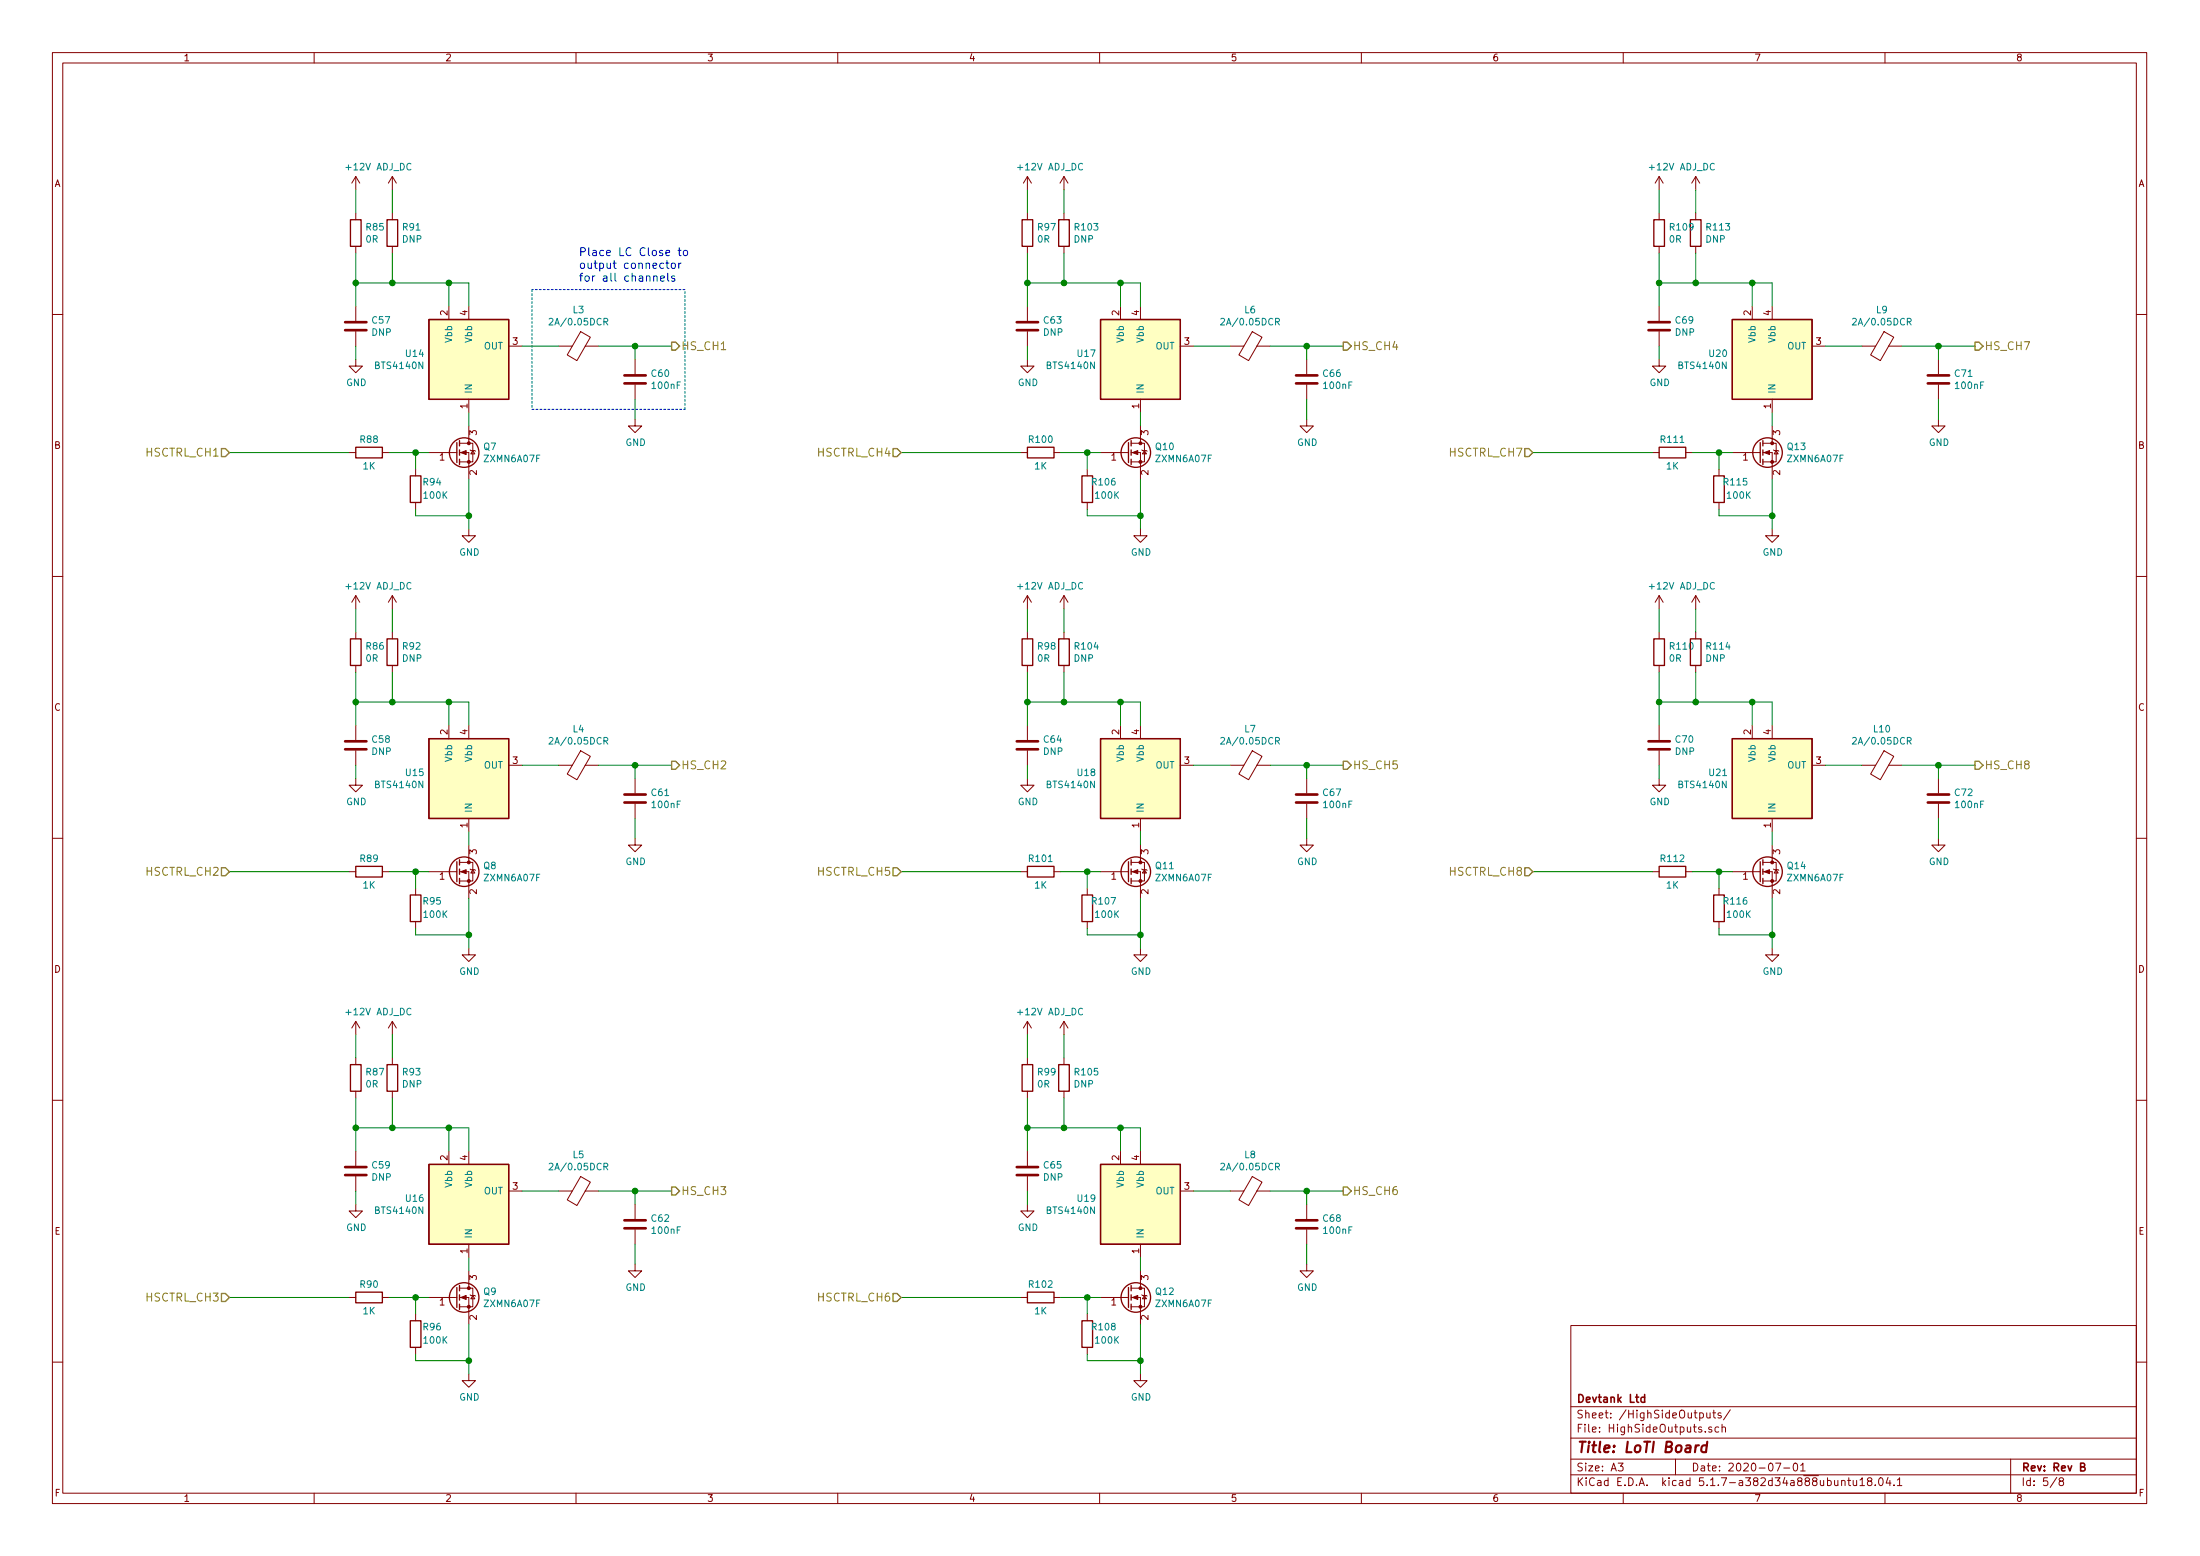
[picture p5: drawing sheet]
<svg xmlns="http://www.w3.org/2000/svg" width="420mm" height="297mm" viewBox="0 0 420 297" stroke-linecap="round" stroke-linejoin="round" font-family="sans-serif">
<g fill="none" stroke="#840000" stroke-width=".19">
<path d="M10 10h400v277h-400zM12 12h396v273.1h-396zM60 10v2M110 10v2M160 10v2M210 10v2M260 10v2M310 10v2M360 10v2M67.9 33.7v2.5M67.9 33.7l-.7 1.3M67.9 33.7l.8 1.3"/>
<path d="M74.9 33.7v2.5M74.9 33.7l-.7 1.3M74.9 33.7l.8 1.3M196.2 33.7v2.5M196.2 33.7l-.7 1.3M196.2 33.7l.8 1.3M203.2 33.7v2.5M203.2 33.7l-.8 1.3M203.2 33.7l.8 1.3M316.9 33.7v2.5M316.9 33.7l-.8 1.3M316.9 33.7l.7 1.3"/>
<path d="M323.8 33.7l-.7 1.3M323.8 33.7v2.5M323.8 33.7l.8 1.3M67.9 40.7v1.2M67.9 47v1.3M67.9 58.5v2.8M74.9 40.7v1.2M74.9 47v1.3M85.7 58.5v2.5M89.5 58.5v2.5M196.2 40.7v1.2M196.2 47v1.3"/>
<path d="M196.2 58.5v2.8M203.2 40.7v1.2M203.2 47v1.3M214 58.5v2.5M217.8 58.5v2.5M316.9 40.7v1.2M316.9 47v1.3M316.9 58.5v2.8M323.8 40.7v1.2M323.8 47v1.3M334.6 58.5v2.5M338.5 58.5v2.5"/>
<path d="M10 60h2M67.9 68.6v1.3h1.3l-1.3 1.3-1.2-1.3h1.2M67.9 63.3v2.8M89.5 76.2v2.6M97.2 66.1h2.5M106.7 66.1h2.6M110.9 63.3l1.9 1.1-2.6 4.4-1.9-1zM111.8 66.1h2.5M121.3 68.6v2.8M121.3 73.4v2.8M196.2 68.6v1.3h1.3l-1.3 1.3-1.3-1.3h1.3M196.2 63.3v2.8"/>
<path d="M217.8 76.2v2.6M225.4 66.1h2.6M234.9 66.1h2.6M239.2 63.3l1.8 1.1-2.5 4.4-1.9-1zM240 66.1h2.6M249.6 68.6v2.8M249.6 73.4v2.8M316.9 68.6v1.3h1.2l-1.2 1.3-1.3-1.3h1.3M316.9 63.3v2.8M338.5 76.2v2.6M346.1 66.1h2.5M355.6 66.1h2.6"/>
<path d="M359.8 63.3l1.9 1.1-2.6 4.4-1.8-1zM360.7 66.1h2.5M370.2 68.6v2.8M370.2 73.4v2.8M408 60h2M66.7 86.4h1.2M73 86.4h1.3M79.4 89.6v1.2M79.4 95.9v1.3M81.9 86.4h5.1M87 86.4h.2M87.8 86.4h1.7v5.1"/>
<path d="M87.8 84.6h1.7M89.5 84.6h.8v3.6h-2.5M89.5 81.3v3.3M89.8 85.9l1 .2M90.3 86l.4 .7h-.8zM121.3 80v1.3h1.3l-1.3 1.3-1.3-1.3h1.3M194.9 86.4h1.3M201.3 86.4h1.3M207.6 89.6v1.2M207.6 95.9v1.3M210.2 86.4h5.1M215.3 86.4h.2"/>
<path d="M216 86.4h1.8v5.1M216 84.6h1.8M217.8 84.6h.8v3.6h-2.6M217.8 81.3v3.3M218.1 85.9l1 .2M218.6 86l.3 .7h-.7zM249.6 80v1.3h1.2l-1.2 1.3-1.3-1.3h1.3M315.6 86.4h1.3M321.9 86.4h1.3M328.3 89.6v1.2M328.3 95.9v1.3M330.8 86.4h5.1"/>
<path d="M336 86.4h.2M336.7 86.4h1.8v5.1M336.7 84.6h1.8M338.5 84.6h.7v3.6h-2.5M338.5 81.3v3.3M338.7 85.9l1 .2M339.2 86l.4 .7h-.8zM370.2 80v1.3h1.3l-1.3 1.3-1.3-1.3h1.3M10 110h2M67.9 113.7v2.5M67.9 113.7l-.7 1.3M67.9 113.7l.8 1.3"/>
<path d="M74.9 113.7v2.5M74.9 113.7l-.7 1.3M74.9 113.7l.8 1.3M89.5 101v1.3h1.3l-1.3 1.2-1.2-1.2h1.2M196.2 113.7v2.5M196.2 113.7l-.7 1.3M196.2 113.7l.8 1.3M203.2 113.7v2.5M203.2 113.7l-.8 1.3M203.2 113.7l.8 1.3M217.8 101v1.3h1.3l-1.3 1.2-1.3-1.2h1.3M316.9 113.7v2.5"/>
<path d="M316.9 113.7l-.8 1.3M316.9 113.7l.7 1.3M323.8 113.7v2.5M323.8 113.7l-.7 1.3M323.8 113.7l.8 1.3M338.5 101v1.3h1.2l-1.2 1.2-1.3-1.2h1.3M408 110h2M67.9 120.7v1.3M67.9 127v1.3M67.9 138.5v2.8M74.9 120.7v1.3M74.9 127v1.3"/>
<path d="M85.7 138.5v2.5M89.5 138.5v2.5M196.2 120.7v1.3M196.2 127v1.3M196.2 138.5v2.8M203.2 120.7v1.3M203.2 127v1.3M214 138.5v2.5M217.8 138.5v2.5M316.9 120.7v1.3M316.9 127v1.3M316.9 138.5v2.8"/>
<path d="M323.8 120.7v1.3M323.8 127v1.3M334.6 138.5v2.5M338.5 138.5v2.5M67.9 148.6v1.3h1.3l-1.3 1.3-1.2-1.3h1.2M67.9 143.3v2.8M89.5 156.2v2.6M97.2 146.1h2.5M106.7 146.1h2.6M110.9 143.3l1.9 1.1-2.6 4.5-1.9-1.1zM111.8 146.1h2.5M121.3 148.6v2.8"/>
<path d="M121.3 153.5v2.7M196.2 148.6v1.3h1.3l-1.3 1.3-1.3-1.3h1.3M196.2 143.3v2.8M217.8 156.2v2.6M225.4 146.1h2.6M234.9 146.1h2.6M239.2 143.3l1.8 1.1-2.5 4.5-1.9-1.1zM240 146.1h2.6M249.6 148.6v2.8M249.6 153.5v2.7M316.9 148.6v1.3h1.2l-1.2 1.3-1.3-1.3h1.3M316.9 143.3v2.8"/>
<path d="M338.5 156.2v2.6M346.1 146.1h2.5M355.6 146.1h2.6M359.8 143.3l1.9 1.1-2.6 4.5-1.8-1.1zM360.7 146.1h2.5M370.2 148.6v2.8M370.2 153.5v2.7M10 160h2M66.7 166.4h1.2M73 166.4h1.3M79.4 169.6v1.3M79.4 175.9v1.3"/>
<path d="M81.9 166.4h5.1M87 166.4h.2M87.8 166.4h1.7v5.1M87.8 164.6h1.7M89.5 164.6h.8v3.6h-2.5M89.5 161.3v3.3M89.8 165.9l1 .3M90.3 166l.4 .7h-.8zM121.3 160.1v1.2h1.3l-1.3 1.3-1.3-1.3h1.3M194.9 166.4h1.3M201.3 166.4h1.3M207.6 169.6v1.3"/>
<path d="M207.6 175.9v1.3M210.2 166.4h5.1M215.3 166.4h.2M216 166.4h1.8v5.1M216 164.6h1.8M217.8 164.6h.8v3.6h-2.6M217.8 161.3v3.3M218.1 165.9l1 .3M218.6 166l.3 .7h-.7zM249.6 160.1v1.2h1.2l-1.2 1.3-1.3-1.3h1.3M315.6 166.4h1.3M321.9 166.4h1.3"/>
<path d="M328.3 169.6v1.3M328.3 175.9v1.3M330.8 166.4h5.1M336 166.4h.2M336.7 166.4h1.8v5.1M336.7 164.6h1.8M338.5 164.6h.7v3.6h-2.5M338.5 161.3v3.3M338.7 165.9l1 .3M339.2 166l.4 .7h-.8zM370.2 160.1v1.2h1.3l-1.3 1.3-1.3-1.3h1.3M408 160h2"/>
<path d="M67.9 195v2.5M67.9 195l-.7 1.3M67.9 195l.8 1.3M74.9 195v2.5M74.9 195l-.7 1.3M74.9 195l.8 1.3M89.5 181v1.3h1.3l-1.3 1.3-1.2-1.3h1.2M196.2 195v2.5M196.2 195l-.7 1.3M196.2 195l.8 1.3M203.2 195v2.5M203.2 195l-.8 1.3"/>
<path d="M203.2 195l.8 1.3M217.8 181v1.3h1.3l-1.3 1.3-1.3-1.3h1.3M338.5 181v1.3h1.2l-1.2 1.3-1.3-1.3h1.3M10 210h2M67.9 202v1.2M67.9 208.3v1.3M67.9 219.7v2.8M74.9 202v1.2M74.9 208.3v1.3M85.7 219.7v2.6M89.5 219.7v2.6M196.2 202v1.2"/>
<path d="M196.2 208.3v1.3M196.2 219.7v2.8M203.2 202v1.2M203.2 208.3v1.3M214 219.7v2.6M217.8 219.7v2.6M408 210h2M67.9 229.9v1.3h1.3l-1.3 1.2-1.2-1.2h1.2M67.9 224.6v2.8M89.5 237.5v2.6M97.2 227.4h2.5M106.7 227.4h2.6"/>
<path d="M110.9 224.6l1.9 1.1-2.6 4.4-1.9-1.1zM111.8 227.4h2.5M121.3 229.9v2.8M121.3 234.7v2.8M196.2 229.9v1.3h1.3l-1.3 1.2-1.3-1.2h1.3M196.2 224.6v2.8M217.8 237.5v2.6M225.4 227.4h2.6M234.9 227.4h2.6M239.2 224.6l1.8 1.1-2.5 4.4-1.9-1.1zM240 227.4h2.6M249.6 229.9v2.8"/>
<path d="M249.6 234.7v2.8M66.7 247.7h1.2M73 247.7h1.3M79.4 250.9v1.2M79.4 257.2v1.3M81.9 247.7h5.1M87 247.7h.2M87.8 247.7h1.7v5.1M87.8 245.9h1.7M89.5 245.9h.8v3.6h-2.5M89.5 242.6v3.3M89.8 247.2l1 .2"/>
<path d="M90.3 247.3l.4 .6h-.8zM121.3 241.3v1.3h1.3l-1.3 1.3-1.3-1.3h1.3M194.9 247.7h1.3M201.3 247.7h1.3M207.6 250.9v1.2M207.6 257.2v1.3M210.2 247.7h5.1M215.3 247.7h.2M216 247.7h1.8v5.1M216 245.9h1.8M217.8 245.9h.8v3.6h-2.6M217.8 242.6v3.3"/>
<path d="M218.1 247.2l1 .2M218.6 247.3l.3 .6h-.7zM249.6 241.3v1.3h1.2l-1.2 1.3-1.3-1.3h1.3M300 253h108v32.1h-108zM10 260h2M89.5 262.3v1.3h1.3l-1.3 1.2-1.2-1.2h1.2M217.8 262.3v1.3h1.3l-1.3 1.2-1.3-1.2h1.3M300 278.5h108M300 274.5h108M300 268.5h108M309 279.3h1l-.5 .6 .4 .1v.7l-.2 .1-.7-.1M320 278.5v3"/>
<path d="M324.6 269.8l.4-.1 .3 .3-.1 .6-.2 .1-.4-.1M325.7 273.3v.1M326 269.7v.9l.4 .1 .2-.1M326.6 269.7v1M326.9 272.5a.37 .37 0 0 0-.6 .1l.1 .2 .5 .2v.1l-.2 .3-.4-.1M327.1 269.7h.6M327.3 269.2v1.3l.4 .2M328.2 272.5l-.4-.1-.3 .3 .2 .6h.5M328.7 269.8a.37 .37 0 0 0-.6 .1l.1 .2 .5 .2 .1 .1-.3 .3-.4-.1M328.9 272.5h.1a.37 .37 0 0 1 .5 .1v.8M328.9 271.9v1.5M330.5 269.1l-1.3 2"/>
<path d="M339.1 279.3h1l-.6 1.5M342.6 279.5l.4-.2a.94 .94 0 0 1 0 1.5 .82 .82 0 0 1-.4-1.3zM343.9 279.7l.4-.4v1.5M384 278.5v6.6M408 260h2M60 285.1v1.9M110 285.1v1.9M160 285.1v1.9M210 285.1v1.9M260 285.1v1.9M300 281.5h108M310 285.1v1.9"/>
<path d="M340.7 280.2h1.1M343.9 280.8h.9M351.7 282.7h.1a.37 .37 0 0 1 .6 .1v.8M351.7 282.6v1M352.9 282.6h.5M353.1 282.1v1.3l.3 .2M353.9 282.6v.8a.39 .39 0 0 0 .7 .1M354.6 282.6v1M355.2 282.5l.5-.4v1.5M355.2 283.6h.9M356.9 282.7l-.3-.2 .1-.2 .2-.2 .5 .1 .1 .2-.1 .2-.5 .1-.3 .3 .1 .5 .2 .1h.3l.3-.3v-.3l-.3-.3M358.1 283.5v.1"/>
<path d="M358.9 282.3l.2-.2a.81 .81 0 0 1 .6 .6 .81 .81 0 0 1-.3 .8l-.1 .1a.79 .79 0 0 1-.4-1.3zM360 285.1v1.9M360.6 282l-.4 1.1h.9M360.9 282.6v1M361.7 283.5v.1M362.4 282.5l.4-.4v1.5M362.4 283.6h.8M392.8 282l-1.3 2M393.5 282.7l-.3-.3 .3-.3h.3l.3 .3-.1 .2-.6 .2-.2 .2 .1 .5 .2 .1h.3l.3-.3v-.3l-.3-.3"/>
</g>
<path d="M314.1 266.8l-.4-.1-.3 .3 .1 .6h.6M314.1 266.2v1.5M397.4 280l.6-.1 .1-.2-.1-.3-.6-.1v1.5h.5l.2-.1 .1-.4-.3-.3" fill="none" stroke="#840000" stroke-width=".3"/>
<path d="M324.5 275.9a.55 .55 0 0 0-.7 .4M326 276a.68 .68 0 0 0-1 .3v.7l.2 .2 .6-.1M326.1 275.2l-.3 2" fill="none" stroke="#840000" stroke-width=".41"/>
<g fill="none" stroke="#840000" stroke-width=".51">
<path d="M65.9 63h4.1M65.9 61.5h4.1M119.3 73.2h4M119.3 71.7h4M194.2 63h4M194.2 61.5h4M247.5 73.2h4.1M247.5 71.7h4.1M314.8 63h4.1M314.8 61.5h4.1M368.2 73.2h4M368.2 71.7h4"/>
<path d="M65.9 143h4.1M65.9 141.5h4.1M119.3 153.2h4M119.3 151.7h4M194.2 143h4M194.2 141.5h4M247.5 153.2h4.1M247.5 151.7h4.1M314.8 143h4.1M314.8 141.5h4.1M368.2 153.2h4M368.2 151.7h4"/>
<path d="M65.9 224.3h4.1M65.9 222.8h4.1M119.3 234.5h4M119.3 233h4M194.2 224.3h4M194.2 222.8h4M247.5 234.5h4.1M247.5 233h4.1"/>
</g>
<g fill="none" stroke="#840000" stroke-width=".25">
<path d="M66.9 41.9h2.1v5.1h-2.1zM73.9 41.9h2v5.1h-2zM195.2 41.9h2v5.1h-2zM202.2 41.9h2v5.1h-2zM315.8 41.9h2.1v5.1h-2.1zM322.8 41.9h2.1v5.1h-2.1zM81.9 61h15.3v15.2h-15.3zM210.2 61h15.2v15.2h-15.2zM330.8 61h15.3v15.2h-15.3zM67.9 85.4h5.1v2h-5.1zM78.4 90.8h2v5.1h-2zM87.2 84.5v3.8"/>
<path d="M87.8 84.1v1M87.8 85.9v1M87.8 87.7v1M196.2 85.4h5.1v2h-5.1zM206.6 90.8h2.1v5.1h-2.1zM215.5 84.5v3.8M216 84.1v1M216 85.9v1M216 87.7v1M316.9 85.4h5v2h-5zM327.3 90.8h2v5.1h-2zM336.2 84.5v3.8"/>
<path d="M336.7 84.1v1M336.7 85.9v1M336.7 87.7v1M66.9 122h2.1v5h-2.1zM73.9 122h2v5h-2zM195.2 122h2v5h-2zM202.2 122h2v5h-2zM315.8 122h2.1v5h-2.1zM322.8 122h2.1v5h-2.1zM81.9 141h15.3v15.2h-15.3zM210.2 141h15.2v15.2h-15.2zM330.8 141h15.3v15.2h-15.3z"/>
<path d="M67.9 165.4h5.1v2h-5.1zM78.4 170.9h2v5h-2zM87.2 164.5v3.8M87.8 164.1v1M87.8 165.9v1M87.8 167.7v1M196.2 165.4h5.1v2h-5.1zM206.6 170.9h2.1v5h-2.1zM215.5 164.5v3.8M216 164.1v1M216 165.9v1M216 167.7v1"/>
<path d="M316.9 165.4h5v2h-5zM327.3 170.9h2v5h-2zM336.2 164.5v3.8M336.7 164.1v1M336.7 165.9v1M336.7 167.7v1M66.9 203.2h2.1v5.1h-2.1zM73.9 203.2h2v5.1h-2zM195.2 203.2h2v5.1h-2zM202.2 203.2h2v5.1h-2zM81.9 222.3h15.3v15.2h-15.3zM210.2 222.3h15.2v15.2h-15.2z"/>
<path d="M67.9 246.7h5.1v2h-5.1zM78.4 252.1h2v5.1h-2zM87.2 245.8v3.8M87.8 245.4v1M87.8 247.2v1M87.8 249v1M196.2 246.7h5.1v2h-5.1zM206.6 252.1h2.1v5.1h-2.1zM215.5 245.8v3.8M216 245.4v1M216 247.2v1M216 249v1"/>
<circle cx="88.6" cy="86.4" r="2.82"/>
<circle cx="216.9" cy="86.4" r="2.82"/>
<circle cx="337.6" cy="86.4" r="2.82"/>
<circle cx="88.6" cy="166.4" r="2.82"/>
<circle cx="216.9" cy="166.4" r="2.82"/>
<circle cx="337.6" cy="166.4" r="2.82"/>
<circle cx="88.6" cy="247.7" r="2.82"/>
<circle cx="216.9" cy="247.7" r="2.82"/>
</g>
<g fill="none" stroke="#008484" stroke-width=".19">
<path d="M104.9 60.9l.5-.1 .2 .3-.8 .9h.8M115.3 61.4h.7l.1-.2-.1-.3-.7-.1v1.2M115.6 61.4l.5 .6M233.1 60.9l.5-.1 .3 .3-.8 .9h.8M243.6 61.4h.6l.1-.2v-.3l-.7-.1v1.2M243.9 61.4l.4 .6M353.8 60.9l.5-.1 .2 .3-.8 .9h.8M364.3 61.4h.6l.1-.2-.1-.3-.6-.1v1.2M364.6 61.4l.4 .6M104.9 140.9l.5-.1 .2 .3-.8 .9h.8M115.3 141.4h.7l.1-.2-.1-.3-.7-.1v1.2M115.6 141.4l.5 .6"/>
<path d="M233.1 140.9l.5-.1 .3 .3-.8 .9h.8M243.6 141.4h.6l.1-.2v-.3l-.7-.1v1.2M243.9 141.4l.4 .6M353.8 140.9l.5-.1 .2 .3-.8 .9h.8M364.3 141.4h.6l.1-.2-.1-.3-.6-.1v1.2M364.6 141.4l.4 .6M104.9 222.2l.5-.1 .2 .3-.8 .9h.8M115.3 222.7h.7l.1-.2-.1-.3-.7-.1v1.2M115.6 222.7l.5 .6M233.1 222.2l.5-.1 .3 .3-.8 .9h.8M243.6 222.7h.6l.1-.2v-.3l-.7-.1v1.2M243.9 222.7l.4 .6"/>
</g>
<g fill="#840000" stroke="#840000" stroke-width=".19">
<path d="M336.9 86.4l1-.4v.8z"/>
<path d="M216.3 86.4l1-.4v.8z"/>
<path d="M88 247.7l1-.4v.8z"/>
<path d="M216.3 247.7l1-.4v.8z"/>
<path d="M216.3 166.4l1-.4v.8z"/>
<path d="M88 86.4l1-.4v.8z"/>
<path d="M88 166.4l1-.4v.8z"/>
<path d="M336.9 166.4l1-.4v.8z"/>
<circle cx="338.5" cy="88.2" r=".28"/>
<circle cx="338.5" cy="84.6" r=".28"/>
<circle cx="217.8" cy="88.2" r=".28"/>
<circle cx="217.8" cy="84.6" r=".28"/>
<circle cx="89.5" cy="249.5" r=".28"/>
<circle cx="89.5" cy="245.9" r=".28"/>
<circle cx="217.8" cy="249.5" r=".28"/>
<circle cx="217.8" cy="245.9" r=".28"/>
<circle cx="217.8" cy="168.2" r=".28"/>
<circle cx="217.8" cy="164.6" r=".28"/>
<circle cx="89.5" cy="88.2" r=".28"/>
<circle cx="89.5" cy="84.6" r=".28"/>
<circle cx="89.5" cy="168.2" r=".28"/>
<circle cx="89.5" cy="164.6" r=".28"/>
<circle cx="338.5" cy="168.2" r=".28"/>
<circle cx="338.5" cy="164.6" r=".28"/>
</g>
<g fill="#ffffc2" stroke="#ffffc2" stroke-width=".19">
<path d="M330.8 61h15.3v15.2h-15.3z"/>
<path d="M210.2 61h15.2v15.2h-15.2z"/>
<path d="M81.9 222.3h15.3v15.2h-15.3z"/>
<path d="M210.2 222.3h15.2v15.2h-15.2z"/>
<path d="M210.2 141h15.2v15.2h-15.2z"/>
<path d="M81.9 141h15.3v15.2h-15.3z"/>
<path d="M81.9 61h15.3v15.2h-15.3z"/>
<path d="M330.8 141h15.3v15.2h-15.3z"/>
</g>
<path d="M101.6 55.3v22.8M130.8 55.3h-29.2M101.6 78.1h29.2M130.8 78.1v-22.8" fill="none" stroke="#0000c2" stroke-width=".19" stroke-dasharray=".4 .4"/>
<g fill="none" stroke="#008400" stroke-width=".19">
<path d="M67.9 36.2v4.5M74.9 36.2v4.5M196.2 36.2v4.5M203.2 36.2v4.5M316.9 36.2v4.5M323.8 36.2v4.5M67.9 54h21.6v4.5M67.9 48.3v10.2M74.9 48.3v5.7M85.7 54v4.5M196.2 54h21.6v4.5M196.2 48.3v10.2"/>
<path d="M203.2 48.3v5.7M214 54v4.5M316.9 48.3v10.2M316.9 54h21.6v4.5M323.8 48.3v5.7M334.6 54v4.5M67.9 66.1v2.5M89.5 78.8v2.5M99.7 66.1h7M114.3 66.1h14M121.3 66.1v2.5M121.3 76.2v3.8"/>
<path d="M196.2 66.1v2.5M217.8 78.8v2.5M228 66.1h6.9M242.6 66.1h13.9M249.6 66.1v2.5M249.6 76.2v3.8M316.9 66.1v2.5M338.5 78.8v2.5M348.6 66.1h7M363.2 66.1h14M370.2 66.1v2.5M370.2 76.2v3.8"/>
<path d="M43.8 86.4h22.9M74.3 86.4h7.6M79.4 97.2v1.3h10.1M79.4 86.4v3.2M89.5 91.5v9.5M172.1 86.4h22.8M202.6 86.4h7.6M207.6 86.4v3.2M207.6 97.2v1.3h10.2M217.8 91.5v9.5M292.7 86.4h22.9M323.2 86.4h7.6"/>
<path d="M328.3 86.4v3.2M328.3 97.2v1.3h10.2M338.5 91.5v9.5M67.9 116.2v4.5M74.9 116.2v4.5M196.2 116.2v4.5M203.2 116.2v4.5M316.9 116.2v4.5M323.8 116.2v4.5M67.9 134h21.6v4.5M67.9 128.3v10.2M74.9 128.3v5.7"/>
<path d="M85.7 134v4.5M196.2 134h21.6v4.5M196.2 128.3v10.2M203.2 128.3v5.7M214 134v4.5M316.9 128.3v10.2M316.9 134h21.6v4.5M323.8 128.3v5.7M334.6 134v4.5M67.9 146.1v2.5M89.5 158.8v2.5M99.7 146.1h7"/>
<path d="M114.3 146.1h14M121.3 146.1v2.5M121.3 156.2v3.9M196.2 146.1v2.5M217.8 158.8v2.5M228 146.1h6.9M242.6 146.1h13.9M249.6 146.1v2.5M249.6 156.2v3.9M316.9 146.1v2.5M338.5 158.8v2.5M348.6 146.1h7"/>
<path d="M363.2 146.1h14M370.2 146.1v2.5M370.2 156.2v3.9M43.8 166.4h22.9M74.3 166.4h7.6M79.4 177.2v1.3h10.1M79.4 166.4v3.2M89.5 171.5v9.5M172.1 166.4h22.8M202.6 166.4h7.6M207.6 166.4v3.2M207.6 177.2v1.3h10.2"/>
<path d="M217.8 171.5v9.5M292.7 166.4h22.9M323.2 166.4h7.6M328.3 166.4v3.2M328.3 177.2v1.3h10.2M338.5 171.5v9.5M67.9 197.5v4.5M74.9 197.5v4.5M196.2 197.5v4.5M203.2 197.5v4.5M67.9 215.3h21.6v4.4M67.9 209.6v10.1"/>
<path d="M74.9 209.6v5.7M85.7 215.3v4.4M196.2 215.3h21.6v4.4M196.2 209.6v10.1M203.2 209.6v5.7M214 215.3v4.4M67.9 227.4v2.5M99.7 227.4h7M114.3 227.4h14M121.3 227.4v2.5M121.3 237.5v3.8M196.2 227.4v2.5"/>
<path d="M228 227.4h6.9M242.6 227.4h13.9M249.6 227.4v2.5M249.6 237.5v3.8M43.8 247.7h22.9M74.3 247.7h7.6M79.4 258.5v1.3h10.1M79.4 247.7v3.2M89.5 240.1v2.5M89.5 252.8v9.5M172.1 247.7h22.8M202.6 247.7h7.6"/>
<path d="M207.6 247.7v3.2M207.6 258.5v1.3h10.2M217.8 240.1v2.5M217.8 252.8v9.5"/>
</g>
<g fill="none" stroke="#848400" stroke-width=".25">
<path d="M128.3 65.3h.7l.8 .8-.8 .7h-.7zM256.5 65.3h.8l.8 .8-.8 .7h-.8zM377.2 65.3h.8l.7 .8-.7 .7h-.8zM42.3 85.6h.8l.7 .8-.7 .8h-.8zM170.6 85.6h.7l.8 .8-.8 .8h-.7zM291.2 85.6h.8l.7 .8-.7 .8h-.8zM128.3 145.3h.7l.8 .8-.8 .7h-.7zM256.5 145.3h.8l.8 .8-.8 .7h-.8zM377.2 145.3h.8l.7 .8-.7 .7h-.8zM42.3 165.6h.8l.7 .8-.7 .8h-.8zM170.6 165.6h.7l.8 .8-.8 .8h-.7zM291.2 165.6h.8l.7 .8-.7 .8h-.8z"/>
<path d="M128.3 226.6h.7l.8 .8-.8 .7h-.7zM256.5 226.6h.8l.8 .8-.8 .7h-.8zM42.3 246.9h.8l.7 .8-.7 .7h-.8zM170.6 246.9h.7l.8 .8-.8 .7h-.7z"/>
</g>
<path d="M124.8 52.8l.3-.1h.3l.1 1M126.2 53.2l.7-.2-.1-.3h-.4l-.2 .2v.7h.6M127.2 50.2h.6M127.4 49.7v1.3l.4 .2M127.5 52.2v1.3l.3 .2M128.3 50.4l.2-.2 .4 .2 .1 .5-.1 .3h-.4l-.2-.1zM128.9 52.7h-.4l-.2 .2v.2l.6 .1v.4h-.6M129.5 47.8h.6M129.6 50.2v1M129.7 47.3v1.3l.4 .2M130.1 50.2l-.5 .3M130.6 47.9l.2-.1 .4 .1 .1 .6-.1 .2-.4 .1-.2-.1z" fill="none" stroke="#0000c2" stroke-width=".19"/>
<g fill="#008400" stroke="#008400" stroke-width=".25">
<circle cx="249.6" cy="227.4" r=".51"/>
<circle cx="121.3" cy="66.1" r=".51"/>
<circle cx="214" cy="134" r=".51"/>
<circle cx="203.2" cy="215.3" r=".51"/>
<circle cx="196.2" cy="134" r=".51"/>
<circle cx="67.9" cy="215.3" r=".51"/>
<circle cx="79.4" cy="86.4" r=".51"/>
<circle cx="207.6" cy="166.4" r=".51"/>
<circle cx="323.8" cy="134" r=".51"/>
<circle cx="203.2" cy="134" r=".51"/>
<circle cx="316.9" cy="134" r=".51"/>
<circle cx="121.3" cy="146.1" r=".51"/>
<circle cx="328.3" cy="86.4" r=".51"/>
<circle cx="217.8" cy="98.5" r=".51"/>
<circle cx="370.2" cy="146.1" r=".51"/>
<circle cx="85.7" cy="54" r=".51"/>
<circle cx="196.2" cy="215.3" r=".51"/>
<circle cx="89.5" cy="98.5" r=".51"/>
<circle cx="217.8" cy="178.5" r=".51"/>
<circle cx="121.3" cy="227.4" r=".51"/>
<circle cx="214" cy="215.3" r=".51"/>
<circle cx="316.9" cy="54" r=".51"/>
<circle cx="79.4" cy="247.7" r=".51"/>
<circle cx="370.2" cy="66.1" r=".51"/>
<circle cx="214" cy="54" r=".51"/>
<circle cx="323.8" cy="54" r=".51"/>
<circle cx="207.6" cy="86.4" r=".51"/>
<circle cx="334.6" cy="54" r=".51"/>
<circle cx="74.9" cy="134" r=".51"/>
<circle cx="85.7" cy="134" r=".51"/>
<circle cx="217.8" cy="259.8" r=".51"/>
<circle cx="89.5" cy="259.8" r=".51"/>
<circle cx="74.9" cy="215.3" r=".51"/>
<circle cx="328.3" cy="166.4" r=".51"/>
<circle cx="85.7" cy="215.3" r=".51"/>
<circle cx="89.5" cy="178.5" r=".51"/>
<circle cx="338.5" cy="178.5" r=".51"/>
<circle cx="207.6" cy="247.7" r=".51"/>
<circle cx="203.2" cy="54" r=".51"/>
<circle cx="79.4" cy="166.4" r=".51"/>
<circle cx="196.2" cy="54" r=".51"/>
<circle cx="67.9" cy="134" r=".51"/>
<circle cx="334.6" cy="134" r=".51"/>
<circle cx="249.6" cy="66.1" r=".51"/>
<circle cx="338.5" cy="98.5" r=".51"/>
<circle cx="67.9" cy="54" r=".51"/>
<circle cx="74.9" cy="54" r=".51"/>
<circle cx="249.6" cy="146.1" r=".51"/>
</g>
<text font-size="2.8" fill="#840000" x="301" y="277.3">Title: LoTI Board</text>
<g font-size="2.1" fill="#0000c2">
<text x="110.5" y="48.9">Place LC Close to</text>
<text x="110.5" y="51.3">output connector</text>
<text x="110.5" y="53.8">for all channels</text>
</g>
<g font-size="2.1" fill="#848400">
<text x="130" y="66.8">HS_CH1</text>
<text x="258.3" y="66.8">HS_CH4</text>
<text x="379" y="66.8">HS_CH7</text>
<text x="28" y="87.2">HSCTRL_CH1</text>
<text x="156.3" y="87.2">HSCTRL_CH4</text>
<text x="276.9" y="87.2">HSCTRL_CH7</text>
<text x="130" y="146.8">HS_CH2</text>
<text x="258.3" y="146.8">HS_CH5</text>
<text x="379" y="146.8">HS_CH8</text>
<text x="28" y="167.2">HSCTRL_CH2</text>
<text x="156.3" y="167.2">HSCTRL_CH5</text>
<text x="276.9" y="167.2">HSCTRL_CH8</text>
<text x="130" y="228.1">HS_CH3</text>
<text x="258.3" y="228.1">HS_CH6</text>
<text x="28" y="248.4">HSCTRL_CH3</text>
<text x="156.3" y="248.4">HSCTRL_CH6</text>
</g>
<g font-size="2.1" fill="#840000">
<text x="301" y="267.8">Devtank Ltd</text>
<text x="301" y="273.5">File: HighSideOutputs.sch</text>
<text x="301" y="270.8">Sheet: /HighSideOutputs/</text>
<text x="301" y="280.9">Size: A3</text>
<text x="323" y="280.9">Date: 2020-07-01</text>
<text x="386" y="280.9">Rev: Rev B</text>
<text x="301" y="283.7">KiCad E.D.A. kicad 5.1.7-a382d34a888ubuntu18.04.1</text>
<text x="386" y="283.7">Id: 5/8</text>
</g>
<g font-size="1.8" fill="#840000">
<text x="35" y="11.7">1</text>
<text x="85" y="11.7">2</text>
<text x="135" y="11.7">3</text>
<text x="185" y="11.7">4</text>
<text x="235" y="11.7">5</text>
<text x="285" y="11.7">6</text>
<text x="335" y="11.7">7</text>
<text x="385" y="11.7">8</text>
<text x="10.4" y="35.7">A</text>
<text x="408.4" y="35.7">A</text>
<text x="85.5" y="60.2" transform="rotate(-90 85.5 60.2)">2</text>
<text x="89.3" y="60.2" transform="rotate(-90 89.3 60.2)">4</text>
<text x="97.9" y="65.8">3</text>
<text x="213.7" y="60.2" transform="rotate(-90 213.7 60.2)">2</text>
<text x="217.6" y="60.2" transform="rotate(-90 217.6 60.2)">4</text>
<text x="226.2" y="65.8">3</text>
<text x="334.4" y="60.2" transform="rotate(-90 334.4 60.2)">2</text>
<text x="338.2" y="60.2" transform="rotate(-90 338.2 60.2)">4</text>
<text x="346.9" y="65.8">3</text>
<text x="89.3" y="78" transform="rotate(-90 89.3 78)">1</text>
<text x="217.6" y="78" transform="rotate(-90 217.6 78)">1</text>
<text x="338.2" y="78" transform="rotate(-90 338.2 78)">1</text>
<text x="91.1" y="83.1" transform="rotate(-90 91.1 83.1)">3</text>
<text x="219.3" y="83.1" transform="rotate(-90 219.3 83.1)">3</text>
<text x="340" y="83.1" transform="rotate(-90 340 83.1)">3</text>
<text x="10.4" y="85.7">B</text>
<text x="84" y="87.9">1</text>
<text x="212.2" y="87.9">1</text>
<text x="332.9" y="87.9">1</text>
<text x="408.4" y="85.7">B</text>
<text x="91.1" y="90.7" transform="rotate(-90 91.1 90.7)">2</text>
<text x="219.3" y="90.7" transform="rotate(-90 219.3 90.7)">2</text>
<text x="340" y="90.7" transform="rotate(-90 340 90.7)">2</text>
<text x="10.4" y="135.7">C</text>
<text x="408.4" y="135.7">C</text>
<text x="85.5" y="140.2" transform="rotate(-90 85.5 140.2)">2</text>
<text x="89.3" y="140.2" transform="rotate(-90 89.3 140.2)">4</text>
<text x="213.7" y="140.2" transform="rotate(-90 213.7 140.2)">2</text>
<text x="217.6" y="140.2" transform="rotate(-90 217.6 140.2)">4</text>
<text x="334.4" y="140.2" transform="rotate(-90 334.4 140.2)">2</text>
<text x="338.2" y="140.2" transform="rotate(-90 338.2 140.2)">4</text>
<text x="97.9" y="145.8">3</text>
<text x="226.2" y="145.8">3</text>
<text x="346.9" y="145.8">3</text>
<text x="89.3" y="158" transform="rotate(-90 89.3 158)">1</text>
<text x="217.6" y="158" transform="rotate(-90 217.6 158)">1</text>
<text x="338.2" y="158" transform="rotate(-90 338.2 158)">1</text>
<text x="84" y="167.9">1</text>
<text x="91.1" y="163.1" transform="rotate(-90 91.1 163.1)">3</text>
<text x="212.2" y="167.9">1</text>
<text x="219.3" y="163.1" transform="rotate(-90 219.3 163.1)">3</text>
<text x="332.9" y="167.9">1</text>
<text x="340" y="163.1" transform="rotate(-90 340 163.1)">3</text>
<text x="91.1" y="170.7" transform="rotate(-90 91.1 170.7)">2</text>
<text x="219.3" y="170.7" transform="rotate(-90 219.3 170.7)">2</text>
<text x="340" y="170.7" transform="rotate(-90 340 170.7)">2</text>
<text x="10.4" y="185.7">D</text>
<text x="408.4" y="185.7">D</text>
<text x="85.5" y="221.5" transform="rotate(-90 85.5 221.5)">2</text>
<text x="89.3" y="221.5" transform="rotate(-90 89.3 221.5)">4</text>
<text x="213.7" y="221.5" transform="rotate(-90 213.7 221.5)">2</text>
<text x="217.6" y="221.5" transform="rotate(-90 217.6 221.5)">4</text>
<text x="97.9" y="227.1">3</text>
<text x="226.2" y="227.1">3</text>
<text x="10.4" y="235.7">E</text>
<text x="89.3" y="239.3" transform="rotate(-90 89.3 239.3)">1</text>
<text x="217.6" y="239.3" transform="rotate(-90 217.6 239.3)">1</text>
<text x="408.4" y="235.7">E</text>
<text x="91.1" y="244.4" transform="rotate(-90 91.1 244.4)">3</text>
<text x="219.3" y="244.4" transform="rotate(-90 219.3 244.4)">3</text>
<text x="84" y="249.2">1</text>
<text x="91.1" y="252" transform="rotate(-90 91.1 252)">2</text>
<text x="212.2" y="249.2">1</text>
<text x="219.3" y="252" transform="rotate(-90 219.3 252)">2</text>
<text x="10.5" y="285.7">F</text>
<text x="35" y="286.7">1</text>
<text x="85" y="286.7">2</text>
<text x="135" y="286.7">3</text>
<text x="185" y="286.7">4</text>
<text x="235" y="286.7">5</text>
<text x="285" y="286.7">6</text>
<text x="335" y="286.7">7</text>
<text x="385" y="286.7">8</text>
<text x="408.5" y="285.7">F</text>
</g>
<g font-size="1.8" fill="#008484">
<text x="66.2" y="32.5">+12V</text>
<text x="71.8" y="32.5">ADJ_DC</text>
<text x="194.5" y="32.5">+12V</text>
<text x="200.1" y="32.5">ADJ_DC</text>
<text x="315.2" y="32.5">+12V</text>
<text x="320.7" y="32.5">ADJ_DC</text>
<text x="69.9" y="46.3">0R</text>
<text x="70" y="44">R85</text>
<text x="76.9" y="46.3">DNP</text>
<text x="77" y="44">R91</text>
<text x="198.2" y="46.3">0R</text>
<text x="198.3" y="44">R97</text>
<text x="205.1" y="46.3">DNP</text>
<text x="205.4" y="44">R103</text>
<text x="318.8" y="46.3">0R</text>
<text x="319" y="44">R109</text>
<text x="325.8" y="46.3">DNP</text>
<text x="326" y="44">R113</text>
<text x="109.5" y="59.8">L3</text>
<text x="237.7" y="59.8">L6</text>
<text x="358.4" y="59.8">L9</text>
<text x="71" y="64.1">DNP</text>
<text x="71.1" y="61.8">C57</text>
<text x="86.4" y="65.4" transform="rotate(-90 86.4 65.4)">Vbb</text>
<text x="90.2" y="65.4" transform="rotate(-90 90.2 65.4)">Vbb</text>
<text x="105.5" y="62.1">2A/0.05DCR</text>
<text x="199.3" y="64.1">DNP</text>
<text x="199.4" y="61.8">C63</text>
<text x="214.6" y="65.4" transform="rotate(-90 214.6 65.4)">Vbb</text>
<text x="218.4" y="65.4" transform="rotate(-90 218.4 65.4)">Vbb</text>
<text x="233.8" y="62.1">2A/0.05DCR</text>
<text x="319.9" y="64.1">DNP</text>
<text x="320.1" y="61.8">C69</text>
<text x="335.3" y="65.4" transform="rotate(-90 335.3 65.4)">Vbb</text>
<text x="339.1" y="65.4" transform="rotate(-90 339.1 65.4)">Vbb</text>
<text x="354.4" y="62.1">2A/0.05DCR</text>
<text x="71.9" y="70.4">BTS4140N</text>
<text x="77.6" y="68.1">U14</text>
<text x="92.4" y="66.7">OUT</text>
<text x="124.5" y="71.9">C60</text>
<text x="200.2" y="70.4">BTS4140N</text>
<text x="205.8" y="68.1">U17</text>
<text x="220.7" y="66.7">OUT</text>
<text x="252.8" y="71.9">C66</text>
<text x="320.8" y="70.4">BTS4140N</text>
<text x="326.5" y="68.1">U20</text>
<text x="341.3" y="66.7">OUT</text>
<text x="373.4" y="71.9">C71</text>
<text x="66.1" y="73.7">GND</text>
<text x="90.2" y="75.2" transform="rotate(-90 90.2 75.2)">IN</text>
<text x="124.7" y="74.3">100nF</text>
<text x="194.4" y="73.7">GND</text>
<text x="218.4" y="75.2" transform="rotate(-90 218.4 75.2)">IN</text>
<text x="252.9" y="74.3">100nF</text>
<text x="315" y="73.7">GND</text>
<text x="339.1" y="75.2" transform="rotate(-90 339.1 75.2)">IN</text>
<text x="373.6" y="74.3">100nF</text>
<text x="68.9" y="84.5">R88</text>
<text x="69.4" y="89.6">1K</text>
<text x="92.4" y="85.9">Q7</text>
<text x="92.6" y="88.2">ZXMN6A07F</text>
<text x="119.5" y="85.1">GND</text>
<text x="196.6" y="84.5">R100</text>
<text x="197.6" y="89.6">1K</text>
<text x="220.8" y="85.9">Q10</text>
<text x="220.9" y="88.2">ZXMN6A07F</text>
<text x="247.7" y="85.1">GND</text>
<text x="317.3" y="84.5">R111</text>
<text x="318.3" y="89.6">1K</text>
<text x="341.4" y="85.9">Q13</text>
<text x="341.6" y="88.2">ZXMN6A07F</text>
<text x="368.4" y="85.1">GND</text>
<text x="80.9" y="92.7">R94</text>
<text x="81.1" y="95.2">100K</text>
<text x="208.7" y="92.7">R106</text>
<text x="209.3" y="95.2">100K</text>
<text x="329.3" y="92.7">R115</text>
<text x="330" y="95.2">100K</text>
<text x="87.7" y="106.1">GND</text>
<text x="216" y="106.1">GND</text>
<text x="336.6" y="106.1">GND</text>
<text x="66.2" y="112.5">+12V</text>
<text x="71.8" y="112.5">ADJ_DC</text>
<text x="194.5" y="112.5">+12V</text>
<text x="200.1" y="112.5">ADJ_DC</text>
<text x="315.2" y="112.5">+12V</text>
<text x="320.7" y="112.5">ADJ_DC</text>
<text x="70" y="124">R86</text>
<text x="77" y="124">R92</text>
<text x="198.3" y="124">R98</text>
<text x="205.4" y="124">R104</text>
<text x="319" y="124">R110</text>
<text x="326" y="124">R114</text>
<text x="69.9" y="126.3">0R</text>
<text x="76.9" y="126.3">DNP</text>
<text x="198.2" y="126.3">0R</text>
<text x="205.1" y="126.3">DNP</text>
<text x="318.8" y="126.3">0R</text>
<text x="325.8" y="126.3">DNP</text>
<text x="71.1" y="141.8">C58</text>
<text x="105.5" y="142.1">2A/0.05DCR</text>
<text x="109.5" y="139.8">L4</text>
<text x="199.4" y="141.8">C64</text>
<text x="233.8" y="142.1">2A/0.05DCR</text>
<text x="237.7" y="139.8">L7</text>
<text x="320.1" y="141.8">C70</text>
<text x="354.4" y="142.1">2A/0.05DCR</text>
<text x="357.9" y="139.8">L10</text>
<text x="71" y="144.1">DNP</text>
<text x="77.6" y="148.1">U15</text>
<text x="86.4" y="145.4" transform="rotate(-90 86.4 145.4)">Vbb</text>
<text x="90.2" y="145.4" transform="rotate(-90 90.2 145.4)">Vbb</text>
<text x="92.4" y="146.7">OUT</text>
<text x="199.3" y="144.1">DNP</text>
<text x="205.8" y="148.1">U18</text>
<text x="214.6" y="145.4" transform="rotate(-90 214.6 145.4)">Vbb</text>
<text x="218.4" y="145.4" transform="rotate(-90 218.4 145.4)">Vbb</text>
<text x="220.7" y="146.7">OUT</text>
<text x="319.9" y="144.1">DNP</text>
<text x="326.5" y="148.1">U21</text>
<text x="335.3" y="145.4" transform="rotate(-90 335.3 145.4)">Vbb</text>
<text x="339.1" y="145.4" transform="rotate(-90 339.1 145.4)">Vbb</text>
<text x="341.3" y="146.7">OUT</text>
<text x="66.1" y="153.7">GND</text>
<text x="71.9" y="150.5">BTS4140N</text>
<text x="90.2" y="155.2" transform="rotate(-90 90.2 155.2)">IN</text>
<text x="124.5" y="152">C61</text>
<text x="124.7" y="154.3">100nF</text>
<text x="194.4" y="153.7">GND</text>
<text x="200.2" y="150.5">BTS4140N</text>
<text x="218.4" y="155.2" transform="rotate(-90 218.4 155.2)">IN</text>
<text x="252.8" y="152">C67</text>
<text x="252.9" y="154.3">100nF</text>
<text x="315" y="153.7">GND</text>
<text x="320.8" y="150.5">BTS4140N</text>
<text x="339.1" y="155.2" transform="rotate(-90 339.1 155.2)">IN</text>
<text x="373.4" y="152">C72</text>
<text x="373.6" y="154.3">100nF</text>
<text x="68.9" y="164.6">R89</text>
<text x="92.4" y="165.9">Q8</text>
<text x="119.5" y="165.1">GND</text>
<text x="196.6" y="164.6">R101</text>
<text x="220.8" y="165.9">Q11</text>
<text x="247.7" y="165.1">GND</text>
<text x="317.3" y="164.6">R112</text>
<text x="341.4" y="165.9">Q14</text>
<text x="368.4" y="165.1">GND</text>
<text x="69.4" y="169.6">1K</text>
<text x="80.9" y="172.7">R95</text>
<text x="92.6" y="168.2">ZXMN6A07F</text>
<text x="197.6" y="169.6">1K</text>
<text x="208.7" y="172.7">R107</text>
<text x="220.9" y="168.2">ZXMN6A07F</text>
<text x="318.3" y="169.6">1K</text>
<text x="329.3" y="172.7">R116</text>
<text x="341.6" y="168.2">ZXMN6A07F</text>
<text x="81.1" y="175.2">100K</text>
<text x="209.3" y="175.2">100K</text>
<text x="330" y="175.2">100K</text>
<text x="87.7" y="186.1">GND</text>
<text x="216" y="186.1">GND</text>
<text x="336.6" y="186.1">GND</text>
<text x="66.2" y="193.8">+12V</text>
<text x="71.8" y="193.8">ADJ_DC</text>
<text x="194.5" y="193.8">+12V</text>
<text x="200.1" y="193.8">ADJ_DC</text>
<text x="69.9" y="207.6">0R</text>
<text x="70" y="205.3">R87</text>
<text x="76.9" y="207.6">DNP</text>
<text x="77" y="205.3">R93</text>
<text x="198.2" y="207.6">0R</text>
<text x="198.3" y="205.3">R99</text>
<text x="205.1" y="207.6">DNP</text>
<text x="205.4" y="205.3">R105</text>
<text x="109.5" y="221.1">L5</text>
<text x="237.7" y="221.1">L8</text>
<text x="71" y="225.4">DNP</text>
<text x="71.1" y="223.1">C59</text>
<text x="86.4" y="226.7" transform="rotate(-90 86.4 226.7)">Vbb</text>
<text x="90.2" y="226.7" transform="rotate(-90 90.2 226.7)">Vbb</text>
<text x="105.5" y="223.4">2A/0.05DCR</text>
<text x="199.3" y="225.4">DNP</text>
<text x="199.4" y="223.1">C65</text>
<text x="214.6" y="226.7" transform="rotate(-90 214.6 226.7)">Vbb</text>
<text x="218.4" y="226.7" transform="rotate(-90 218.4 226.7)">Vbb</text>
<text x="233.8" y="223.4">2A/0.05DCR</text>
<text x="71.9" y="231.7">BTS4140N</text>
<text x="77.6" y="229.4">U16</text>
<text x="92.4" y="228">OUT</text>
<text x="124.5" y="233.2">C62</text>
<text x="200.2" y="231.7">BTS4140N</text>
<text x="205.8" y="229.4">U19</text>
<text x="220.7" y="228">OUT</text>
<text x="252.8" y="233.2">C68</text>
<text x="66.1" y="235">GND</text>
<text x="90.2" y="236.5" transform="rotate(-90 90.2 236.5)">IN</text>
<text x="124.7" y="235.5">100nF</text>
<text x="194.4" y="235">GND</text>
<text x="218.4" y="236.5" transform="rotate(-90 218.4 236.5)">IN</text>
<text x="252.9" y="235.5">100nF</text>
<text x="68.9" y="245.8">R90</text>
<text x="196.6" y="245.8">R102</text>
<text x="69.4" y="250.9">1K</text>
<text x="92.4" y="247.2">Q9</text>
<text x="92.6" y="249.5">ZXMN6A07F</text>
<text x="119.5" y="246.4">GND</text>
<text x="197.6" y="250.9">1K</text>
<text x="220.8" y="247.2">Q12</text>
<text x="220.9" y="249.5">ZXMN6A07F</text>
<text x="247.7" y="246.4">GND</text>
<text x="80.9" y="254">R96</text>
<text x="81.1" y="256.5">100K</text>
<text x="208.7" y="254">R108</text>
<text x="209.3" y="256.5">100K</text>
<text x="87.7" y="267.4">GND</text>
<text x="216" y="267.4">GND</text>
</g>
</svg>
